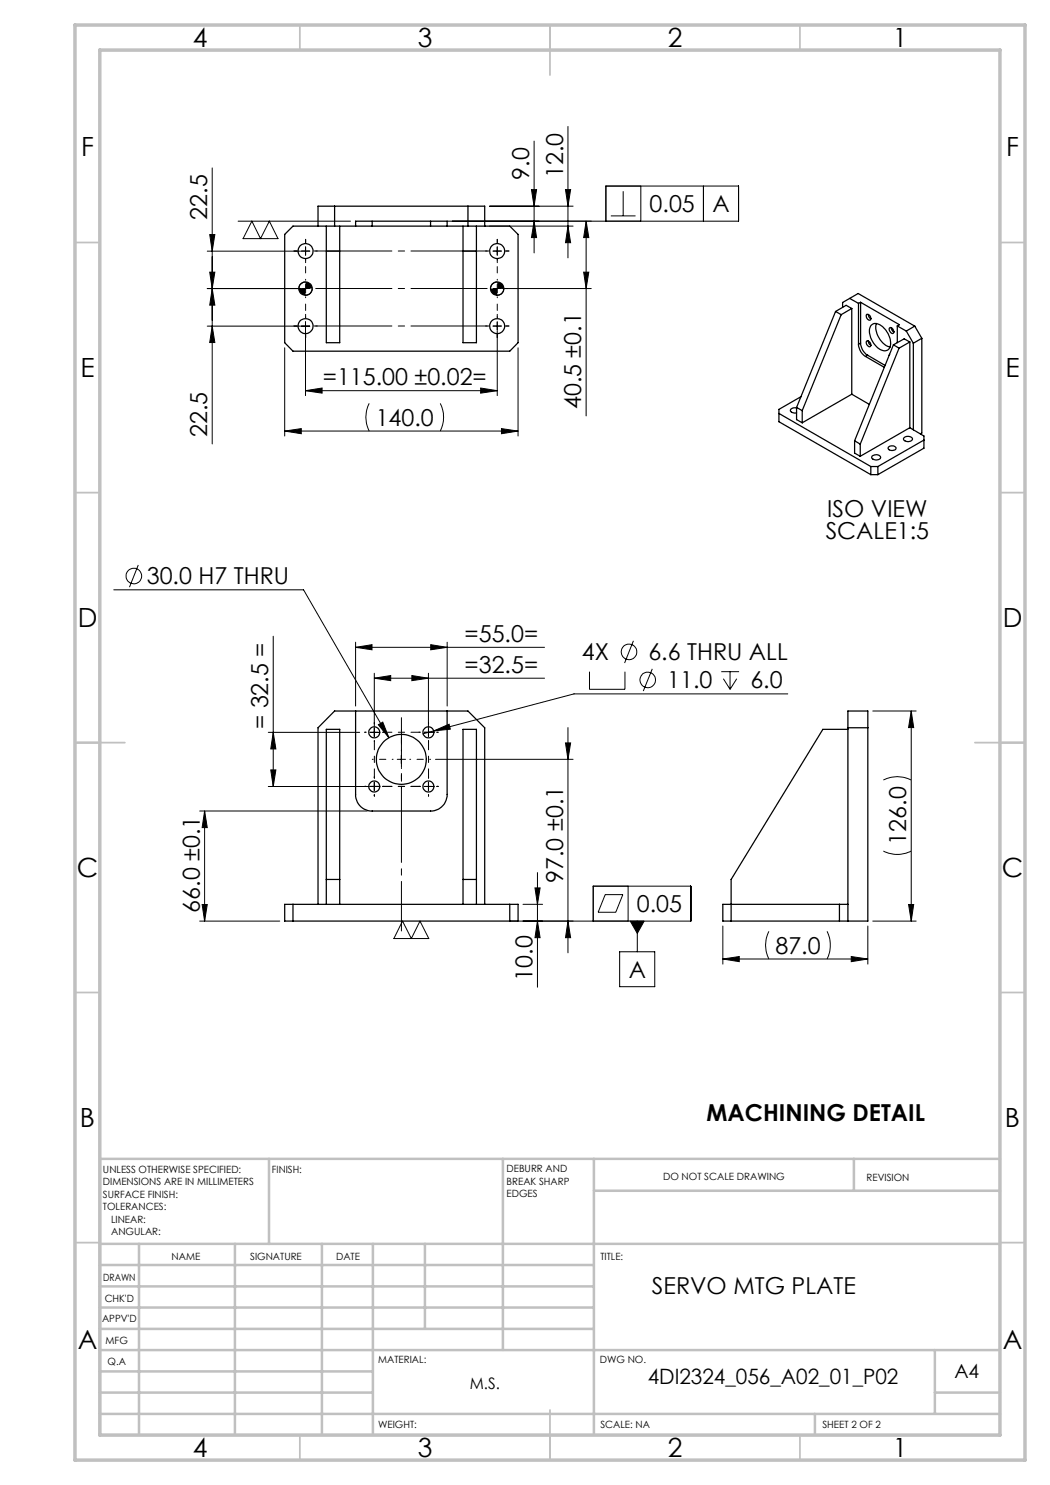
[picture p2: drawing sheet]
<svg xmlns="http://www.w3.org/2000/svg" width="210mm" height="297mm" viewBox="0 0 210 297" stroke-linecap="round" stroke-linejoin="round" font-family="sans-serif">
<g fill="none" stroke="#000" stroke-width=".2">
<path d="M42.4 33.6v55.2M106.3 37.9h1l-.5 3.3zM106.8 28.2v22.4M113.1 37.9h1l-.5 3.3zM113.6 25.3v26.3M124.6 38.2v5M128.2 37.2v7M140.7 37.2v7M41.5 50.2h18.6M41.5 57.7h18.6M41.9 54.4h1.1l-.6 3.3zM41.9 46.9h1.1l-.6 3.3z"/>
<path d="M42.4 57.7l.6 3.3h-1.1zM47.6 44.2h22.5M50.4 44.2l1.7 3.5 1.8-3.5 1.7 3.5h-7zM60.3 50.2h1.6M61.1 56.4a1.39 1.39 0 0 0-1.3 1.3M61.1 49.4v1.6M62.4 57.7a1.33 1.33 0 0 1-1.3 1.4M89.4 44.2h58.3v-7h-26.5v7M97.9 41.2h16.7M97.9 45.2h16.7M98.6 50.2h1.7M99.4 56.4a1.39 1.39 0 0 0-1.3 1.3"/>
<path d="M99.4 49.4v1.6M100.4 57.7h17.9M100.8 57.7a1.33 1.33 0 0 1-1.4 1.4M106.8 44.2l.5 3.3h-1zM113.6 45.2l.5 3.3h-1zM116.7 54.4h1.1l-.6 3.3zM117.2 44.2v39M117.2 44.2l.6 3.3h-1.1zM122.2 43.2h4.9M41.5 65.2h18.6M42.4 65.2l.6 3.3h-1.1zM56.9 69.6v17.6"/>
<path d="M60.3 65.2h1.6M61.1 78.1l3.3-.5v1zM61.1 66.2v12.9M61.1 78.1h38.3M61.1 64.4v1.6M96.1 77.6l3.3 .5-3.3 .5zM98.6 65.2h1.7M99.4 66.2v12.9M99.4 64.4v1.6M103.6 69.6v17.6M56.9 86.2l3.4-.5v1zM56.9 86.2h46.7"/>
<path d="M73.8 80.7a6.1 6.1 0 0 0 0 5.5M88.1 80.7a6.1 6.1 0 0 1 0 5.5M100.3 85.7l3.3 .5-3.3 .5zM22.8 118h37.9l17.1 29.6M27.7 113l-1.8 4.4M54.6 127.2v30.1M71.1 129.5l3.3-.6v1.1zM71.1 128.4v12.8M71.1 129.5h37.8M74.9 135.6l3.2-.5v1zM74.9 134.7v10.8M74.9 135.6h34"/>
<path d="M82.4 135.1l3.3 .5-3.3 .5zM85.7 134.7v10.8M86.1 128.9l3.3 .6-3.3 .5zM89.4 128.4v12.8M117.9 134.3v3.6h7.1v-3.6M126.7 128.2l-1.8 4.4M130.5 133.8l-1.8 4.4M144.3 134.3h3.5M144.7 135.7l1.3 2.2M146 134.3v3.6M147.4 135.7l-1.4 2.2M157.6 138.8h-42.8l-28.1 7.4"/>
<path d="M53.7 146.5h18.2M53.7 157.3h20.2M54.2 154h1l-.6 3.3zM54.6 146.5l.6 3.3h-1zM74 146.5h1.7M74 157.3h1.7M74.9 145.6v1.7M74.9 156.5v1.6M75.7 145l.9-.6 1.2 3.2zM79.4 151.9h1.7M80.3 151.1v1.6M84.8 146.5h1.7"/>
<path d="M84.8 157.3h1.7M85.7 145.6v1.7M85.7 156.5v1.6M86.7 146.2l3.1-1.4 .3 1zM86.7 146.2l-2.1 .6M87.1 151.9h27.5M113.1 148.6h1l-.5 3.3zM113.6 145.5v45.1M174.6 142.2h8.6M176.7 156a6.1 6.1 0 0 1 5.5 0M182.2 142.2v42M182.2 142.2l.5 3.3h-1z"/>
<path d="M39.9 162.2h33.5M40.9 162.2l.6 3.3h-1.1zM40.9 162.2v22M107 177.6h1l-.5 3.3zM107.5 174.5v22.9M121 178.9h3.6l-1.4 3.6h-3.6zM125.6 177.2v7M176.7 170.2a6.1 6.1 0 0 0 5.5 0M39.9 184.2h16.1M40.4 180.9h1.1l-.6 3.3zM80.5 184.2l1.8 3.5 1.7-3.5 1.8 3.5h-7zM102 184.2h36.1v-7h-19.5v7"/>
<path d="M104.6 180.9h3.9M107.5 184.2l.5 3.3h-1zM113.6 184.2l.5 3.3h-1zM123.9 190.4h7.1v6.9h-7.1zM126 184.2h2.8l-1.3 2.5zM127.5 184.2v6.2M144.6 185.2v7.6M144.6 191.8h29M144.6 191.8l3.2-.5v1zM153.8 186.3a6.1 6.1 0 0 0 0 5.5M165.4 186.3a6.4 6.4 0 0 1 0 5.5M170.3 191.3l3.3 .5-3.3 .5z"/>
<path d="M173.6 185.2v7.6M174.6 184.2h8.6M181.7 180.9h1l-.5 3.3z"/>
<circle cx="26.8" cy="115.2" r="1.55"/>
<circle cx="125.8" cy="130.4" r="1.55"/>
<circle cx="129.5" cy="136" r="1.55"/>
</g>
<path d="M80.3 186.2v-42.7" fill="none" stroke="#000" stroke-width=".2" stroke-dasharray="15.2 1.3 1.3 1.3" stroke-dashoffset="5.3"/>
<path d="M61.1 56v-4.1M99.5 56v-4.1M61.1 63.5v-4.1M99.5 63.5v-4.1M78.6 151.9h-4.1M80.3 150.2v-4.2M80.3 153.5v4.2M82 151.9h4.1" fill="none" stroke="#000" stroke-width=".2" stroke-dasharray="15.2 1.3 1.3 1.3" stroke-dashoffset="15.1"/>
<g fill="none" stroke="#000" stroke-width=".2" stroke-dasharray="15.2 1.3 1.3 1.3">
<path d="M59.5 50.2h-.7M59.5 57.7h-.5M61.1 48.5v-.6M61.1 51.9v.6M61.1 50.2v-.8M61.1 50.2h-.8M61.1 50.2v.8M61.1 50.2h.9M61.1 57.7v-.8M61.1 57.7h-.8M61.1 57.7v.8M61.1 57.7h.9"/>
<path d="M62.8 50.2h.7M97.8 50.2h-.7M99.5 48.5v-.6M99.5 51.9v.6M99.5 50.2v-.8M99.5 50.2h-.9M99.5 50.2v.8M99.5 50.2h.8M99.5 57.7v-.8M99.5 57.7h-.9M99.5 57.7v.8M99.5 57.7h.8"/>
<path d="M101.1 50.2h.7M101.1 57.7h.5M59.5 65.2h-.7M61.1 63.5v-.6M61.1 66.9v.6M62.8 65.2h.7M97.8 65.2h-.7M99.5 63.5v-.6M99.5 66.9v.6M99.5 65.2v-.8M99.5 65.2h-.9M99.5 65.2v.8"/>
<path d="M99.5 65.2h.8M101.1 65.2h.7M73.2 146.4h-.3M73.2 157.3h-.3M74.9 144.8v-.3M74.9 148.1v.3M74.9 155.6v-.3M74.9 158.9v.3M74.9 157.3v-.9M74.9 157.3h-.9M74.9 157.3v.8M74.9 157.3h.8"/>
<path d="M76.5 146.4h.3M76.5 157.3h.3M84 157.3h-.2M84 146.4h-.2M85.7 155.6v-.3M85.7 158.9v.3M85.7 144.8v-.3M85.7 148.1v.3M85.7 146.4v-.8M85.7 146.4h-.8M85.7 146.4v.9M85.7 146.4h.8"/>
<path d="M85.7 157.3v-.9M85.7 157.3h-.8M85.7 157.3v.8M85.7 157.3h.8M87.4 157.3h.2M87.4 146.4h.2"/>
</g>
<path d="M74.9 155.6v-7.5M76.5 157.3h7.5M76.5 146.4h7.5M85.7 155.6v-7.5" fill="none" stroke="#000" stroke-width=".2" stroke-dasharray="15.2 1.3 1.3 1.3" stroke-dashoffset="13.4"/>
<path d="M62.8 50.2h35M62.8 57.7h35M62.8 65.2h35" fill="none" stroke="#000" stroke-width=".2" stroke-dasharray="15.2 1.3 1.3 1.3" stroke-dashoffset="-.4"/>
<g fill="none" stroke="#c0c0c0" stroke-width=".35">
<path d="M60 5v5M110 5v10M160 5v5M15 48.5h5M200 48.5h5M15 98.5h5M200 98.5h5M15 148.5h10M195 148.5h10M15 198.5h5M200 198.5h5M15 248.5h5"/>
<path d="M200 248.5h5M60 287v5M110 282v10M160 287v5"/>
</g>
<g fill="none" stroke="#c0c0c0" stroke-width=".5">
<path d="M53.8 231.8v17M100.6 231.8v38.2M118.8 231.8v55.2M118.8 238.2h81.2M170.8 231.8v6.4M200 231.8h-180v55.2M20 248.8h180M20 257.3h98.8M20 253h98.8M27.8 248.8v38.2M47 248.8v38.2M64.4 248.8v38.2"/>
<path d="M74.6 248.8v38.2M85 248.8v17M20 265.8h98.8M20 261.5h98.8M20 278.5h54.6M20 274.3h54.6M20 270h180M187 278.5h13M187 270v12.8M20 282.8h180M163 282.8v4.2"/>
</g>
<path d="M15 5h190v287h-190zM20 10h180v277h-180z" fill="none" stroke="#c0c0c0" stroke-width=".7"/>
<g fill="#000">
<path d="M98.1 57.7a1.33 1.33 0 0 0 1.3 1.4v-1.4zM99.4 56.4v1.3h1.4a1.39 1.39 0 0 0-1.4-1.3zM59.8 57.7a1.33 1.33 0 0 0 1.3 1.4v-1.4zM61.1 56.4v1.3h1.3a1.39 1.39 0 0 0-1.3-1.3zM126 184.2l1.5 2.5 1.3-2.5z"/>
<path d="M71.1 129.5l3.3-.6v1.1zM86.1 128.9l3.3 .6-3.3 .5z"/>
<path d="M74.9 135.6l3.2-.5v1zM82.4 135.1l3.3 .5-3.3 .5zM86.7 146.2l3.4-.4-.3-1zM75.7 145l2.1 2.6-1.2-3.2zM56.9 86.2l3.4-.5v1zM100.3 85.7l3.3 .5-3.3 .5zM61.1 78.1l3.3-.5v1zM96.1 77.6l3.3 .5-3.3 .5z"/>
<path d="M40.4 180.9h1.1l-.6 3.3zM40.9 162.2l.6 3.3h-1.1zM42.4 65.2l.6 3.3h-1.1zM41.9 54.4h1.1l-.6 3.3zM42.4 57.7l.6 3.3h-1.1zM41.9 46.9h1.1l-.6 3.3z"/>
<path d="M107 177.6h1l-.5 3.3zM107.5 184.2l.5 3.3h-1zM54.6 146.5l.6 3.3h-1zM54.2 154h1l-.6 3.3zM113.1 148.6h1l-.5 3.3zM113.6 184.2l.5 3.3h-1zM106.3 37.9h1l-.5 3.3zM106.8 44.2l.5 3.3h-1zM113.1 37.9h1l-.5 3.3zM113.6 45.2l.5 3.3h-1zM117.2 44.2l.6 3.3h-1.1zM116.7 54.4h1.1l-.6 3.3z"/>
<path d="M144.6 191.8l3.2-.5v1zM170.3 191.3l3.3 .5-3.3 .5z"/>
<path d="M181.7 180.9h1l-.5 3.3zM182.2 142.2l.5 3.3h-1z"/>
</g>
<g fill="none" stroke="#000" stroke-width=".25">
<path d="M63.6 45.2v-4h33.3v4M65.3 45.2v23.3h2.6v-23.3M65.3 50.2h2.6M66.9 41.2v4M71.1 45.2h3.3M71.1 45.2v-1h18.3v1M71.1 45.2h-12.5l-1.7 1.7v21.6l1.7 1.7h43.4l1.6-1.7v-21.6l-1.6-1.7h-12.6M74.4 45.2h11.7M74.4 44.2v1M86.1 45.2h3.3M86.1 44.2v1M92.6 45.2v23.3h2.7v-23.3"/>
<path d="M92.6 50.2h2.7M93.6 41.2v4M169.9 59.7l-1.4 .8v1M169.9 59.7l1.8 1M169.9 59.7l1.7-1 11.4 6.5M160.2 79.3l-4.4 2.6v2.4l18.4 10.6M167.1 62.3l1.1 .6M167.1 62.3l-7.8 19.2M168.2 62.9l-7.8 19.2M170.4 78.8l3.5 2.1M170.4 61.7v17.1M170.4 78.8l-10 5.8"/>
<path d="M170.4 61.7l-2.2 1.2M170.4 61.7l-1.2-.6-2.1 1.2M171.7 68.9l.5 1.4 .9 1M171.7 60.7v8.2M172.1 68.6l.4 1.3 .7 .9 .3 .2M172.1 60.5l7.8 4.4-.4 .3M172.1 60.5l-.4 .2M172.1 60.5v8.1M172.1 68.6l-.4 .3M173.1 71.3l3.8 2.2M173.3 62.9a.7 .7 0 0 1 .7 .4 .7 .7 0 0 1 0 .8l-.6-.4-.2-.4zM173.3 68.2a.69 .69 0 0 1 .7 .4 .69 .69 0 0 1 0 .8l-.3-.2a.84 .84 0 0 1-.4-1z"/>
<path d="M173.5 71l3.5 2.1M173.5 71l-.4 .3M173.7 62.9l.1 .5 .4 .4M173.7 68.2l.2 .7 .3 .2M173.7 68.2h.1M174.2 65a1.77 1.77 0 0 1 2.6 .6 3.5 3.5 0 0 1 1 4.2 1.78 1.78 0 0 1-2.6-.6 4 4 0 0 1-1.1-4zM175.3 64.7a4.2 4.2 0 0 0 2.7 4.7M177.9 70.9l-.1 .2M178 65.5a.72 .72 0 0 1 .7 .4 .72 .72 0 0 1-.2 .8l-.4-.3a.61 .61 0 0 1-.1-.9zM178.3 65.5l.1 .5 .4 .4M178.7 69l-7.8 19.2M178.7 69l1.1 .6"/>
<path d="M179.5 65.2v3.3M179.5 65.2l1.8 1M179.8 69.6l-7.8 19.2M181.3 66.2l1.4 2.4M182 68.4l-2.2 1.2M182 68.4v17.1M182 68.4l-1.2-.6-2.1 1.2M182.7 68.6v17.4M183 65.2l-1.7 1M183 65.2l1.4 2.5M184.4 67.7l-1.7 .9M184.4 67.7v18.9l-.3 .2"/>
<path d="M155.8 82.7l18.4 10.6M159.3 81.6h-.2a.63 .63 0 0 0-.7 0 .63 .63 0 0 0-.2 .8l.7 .2 .4-.1M159.3 81.5l1.1 .6M159.3 81.5v2.4l1.1 .7M160.4 82.1v2.5M170.9 88.2l1.1 .6M170.9 88.2v2.4l1.1 .7M172 88.8v2.5M174.2 93.3v1.6M174.2 93.3h1.4M174.2 94.9h1.4M174.4 91.2a1.01 1.01 0 0 1 1.7 .4 1.07 1.07 0 0 1-1.8-.1z"/>
<path d="M175.6 93.3v1.6M177.7 89.5l.3-.3a.7 .7 0 0 1 .8 0 .7 .7 0 0 1 .3 .6l-.7 .3a.58 .58 0 0 1-.7-.6zM180.8 87.6l.3-.3h.7a.54 .54 0 0 1 .5 .2 .54 .54 0 0 1 .1 .6l-.5 .2h-.5a.5 .5 0 0 1-.6-.2 .5 .5 0 0 1 0-.5zM182 85.5l2.8 1.7v2.4l-9.2 5.3M182 85.5l-10 5.8M184.8 88l-9.2 5.3M71.1 142.2v16.7a3.2 3.2 0 0 0 3.3 3.3h11.7a3.3 3.3 0 0 0 3.3-3.3v-16.7M169.6 145.9h-5l-18.4 30v8.3M169.6 145.6h4M65.3 175.9h2.6M92.6 175.9h2.7M56.9 180.9h46.7v3.3h-46.7z"/>
<path d="M58.6 180.9v3.3M63.6 180.9v-35.3l3.3-3.4h26.7l3.3 3.4v35.3M65.3 180.9v-35h2.6v35M92.6 180.9v-35h2.7v35M102 180.9v3.3M167.9 180.9v3.3M169.6 180.9h-25v3.3h29v-42h-4v42"/>
<circle cx="61.1" cy="57.7" r="1.34"/>
<circle cx="61.1" cy="50.2" r="1.49"/>
<circle cx="99.4" cy="57.7" r="1.33"/>
<circle cx="99.4" cy="50.2" r="1.5"/>
<circle cx="61.1" cy="65.2" r="1.49"/>
<circle cx="99.4" cy="65.2" r="1.5"/>
<circle cx="74.9" cy="146.5" r="1.1"/>
<circle cx="74.9" cy="157.3" r="1.1"/>
<circle cx="80.3" cy="151.9" r="5"/>
<circle cx="85.7" cy="146.5" r="1.1"/>
<circle cx="85.7" cy="157.3" r="1.1"/>
</g>
<g font-size="5.3">
<text x="38.5" y="9.5">4</text>
<text x="83.5" y="9.5">3</text>
<text x="133.6" y="9.5">2</text>
<text x="178.6" y="9.5">1</text>
<text x="16.2" y="31.3">F</text>
<text x="201.2" y="31.3">F</text>
<text x="16.1" y="75.5">E</text>
<text x="201.1" y="75.5">E</text>
<text x="15.5" y="125.5">D</text>
<text x="200.5" y="125.5">D</text>
<text x="15.4" y="175.5">C</text>
<text x="200.4" y="175.5">C</text>
<text x="16" y="225.5">B</text>
<text x="201" y="225.5">B</text>
<text x="15.5" y="269.8">A</text>
<text x="200.5" y="269.8">A</text>
<text x="38.5" y="291.5">4</text>
<text x="83.5" y="291.5">3</text>
<text x="133.6" y="291.5">2</text>
<text x="178.6" y="291.5">1</text>
</g>
<g font-size="4.7">
<text x="105.8" y="36" transform="rotate(-90 105.8 36)">9.0</text>
<text x="112.6" y="35.6" transform="rotate(-90 112.6 35.6)">12.0</text>
<text x="41.5" y="43.9" transform="rotate(-90 41.5 43.9)">22.5</text>
<text x="129.9" y="42.5">0.05</text>
<text x="142.5" y="42.5">A</text>
<text x="64.6" y="77.1">=115.00 ±0.02=</text>
<text x="116.2" y="81.9" transform="rotate(-90 116.2 81.9)">40.5 ±0.1</text>
<text x="41.5" y="87.5" transform="rotate(-90 41.5 87.5)">22.5</text>
<text x="75.1" y="85.2">140.0</text>
<text x="165.1" y="107.9">SCALE1:5</text>
<text x="165.5" y="103.4">ISO VIEW</text>
<text x="29.4" y="116.9">30.0 H7 THRU</text>
<text x="92.9" y="128.4">=55.0=</text>
<text x="92.9" y="134.6">=32.5=</text>
<text x="116.4" y="132.1">4X</text>
<text x="129.7" y="132.1">6.6 THRU ALL</text>
<text x="133.4" y="137.7">11.0</text>
<text x="150.1" y="137.7">6.0</text>
<text x="53.7" y="145.8" transform="rotate(-90 53.7 145.8)">= 32.5 =</text>
<text x="181.2" y="168.9" transform="rotate(-90 181.2 168.9)">126.0</text>
<text x="112.6" y="176.6" transform="rotate(-90 112.6 176.6)">97.0 ±0.1</text>
<text x="39.9" y="182.5" transform="rotate(-90 39.9 182.5)">66.0 ±0.1</text>
<text x="127.4" y="182.5">0.05</text>
<text x="155.1" y="190.8">87.0</text>
<text x="106.5" y="196.1" transform="rotate(-90 106.5 196.1)">10.0</text>
<text x="125.7" y="195.6">A</text>
<text x="141.3" y="224.2">MACHINING DETAIL</text>
<text x="130.4" y="258.9">SERVO MTG PLATE</text>
</g>
<text font-size="4.2" x="129.5" y="276.8">4DI2324_056_A02_01_P02</text>
<text font-size="3.9" x="190.9" y="275.5">A4</text>
<text font-size="3.2" x="94" y="277.9">M.S.</text>
<g font-size="2">
<text x="20.6" y="234.6">UNLESS OTHERWISE SPECIFIED:</text>
<text x="20.6" y="237.1">DIMENSIONS ARE IN MILLIMETERS</text>
<text x="20.6" y="239.6">SURFACE FINISH:</text>
<text x="54.4" y="234.6">FINISH:</text>
<text x="101.3" y="234.5">DEBURR AND</text>
<text x="101.3" y="237">BREAK SHARP</text>
<text x="101.3" y="239.5">EDGES</text>
<text x="132.6" y="236">DO NOT SCALE DRAWING</text>
<text x="173.3" y="236.2">REVISION</text>
<text x="20.6" y="242.1">TOLERANCES:</text>
<text x="22.2" y="244.6">LINEAR:</text>
<text x="22.2" y="247.1">ANGULAR:</text>
<text x="34.3" y="252">NAME</text>
<text x="50" y="251.9">SIGNATURE</text>
<text x="67.2" y="251.9">DATE</text>
<text x="120.1" y="251.9">TITLE:</text>
<text x="20.6" y="256.1">DRAWN</text>
<text x="20.9" y="260.3">CHK'D</text>
<text x="20.4" y="264.4">APPV'D</text>
<text x="21.1" y="268.8">MFG</text>
<text x="21.5" y="273">Q.A</text>
<text x="75.6" y="272.5">MATERIAL:</text>
<text x="120" y="272.5">DWG NO.</text>
<text x="75.6" y="285.5">WEIGHT:</text>
<text x="120.1" y="285.6">SCALE: NA</text>
<text x="164.5" y="285.6">SHEET 2 OF 2</text>
</g>
</svg>
